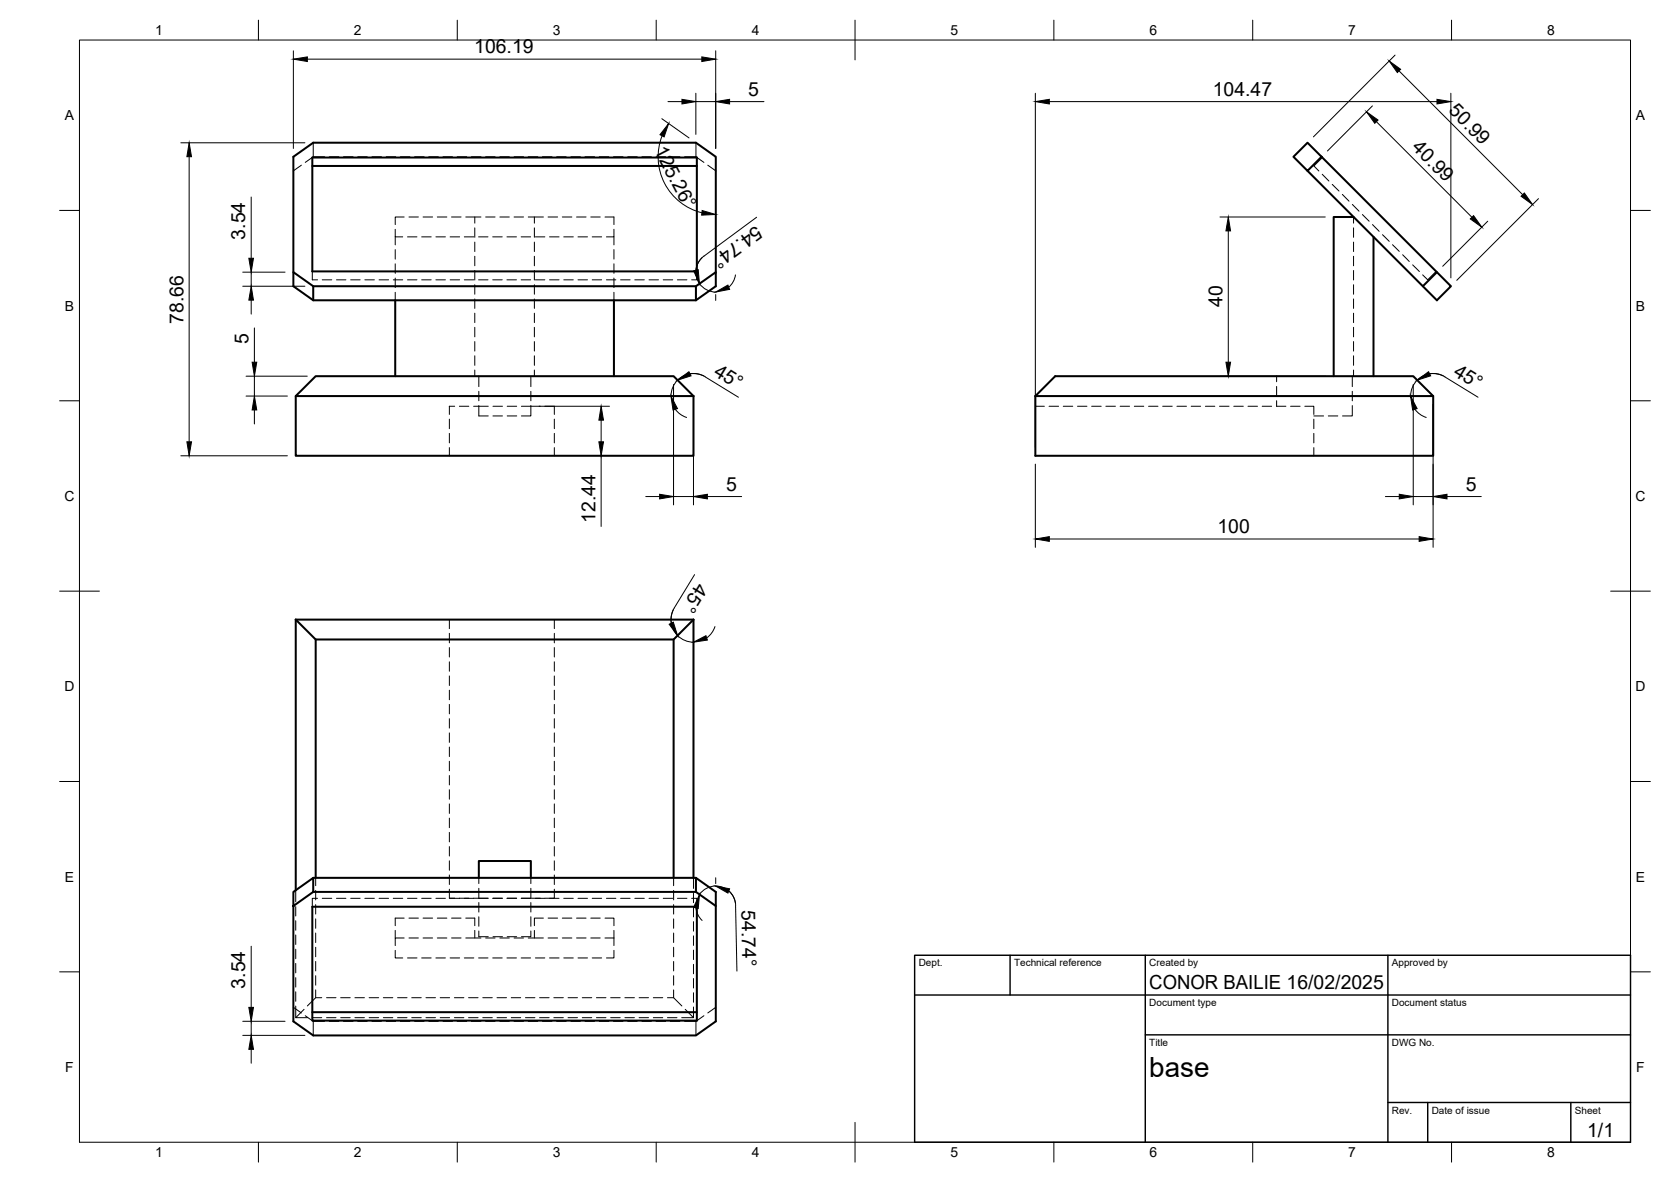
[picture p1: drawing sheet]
<svg xmlns="http://www.w3.org/2000/svg" width="420mm" height="297mm" viewBox="0 0 420 297" stroke-linecap="round" stroke-linejoin="round" font-family="sans-serif">
<!-- layer: Visible -->
<g fill="none" stroke="#000" stroke-width=".51">
<path d="M78.5 39.6h96.7v28.6h-96.7zM325.2 39.4l3.6-3.5 3.5 3.5-3.5 3.5zM332.3 39.4l29 29-3.5 3.5-29-29M78.5 41.7h96.7M340.3 54.5h-5v40M345.4 59.5v35M73.8 68.4l5 3.5v3.6M78.8 71.9h96.2v3.6M99.4 75.5v19M154.4 75.5v19M180 68.4v-29l-5-3.5h-96.2l-5 3.5v32.5l5 3.6h96.2l5-3.6v-3.5l-5 3.5M361.3 68.4l3.5 3.5-3.5 3.6-3.5-3.6"/>
<path d="M74.4 99.5l5-5h90l5 5zM74.4 99.5v15h100v-15M260.3 99.5v15h100.1v-15M265.3 94.5h90l5.1 5h-100.1zM74.4 155.7l5 5h90l5-5M74.4 155.7h100M74.4 155.7v68M174.4 155.7v64.9M79.4 160.7v59.9M169.4 160.7v59.9M78.5 227.9h96.7v28.6h-96.7zM78.8 220.6h96.2l5 3.5v32.6l-5 3.5h-96.2l-5-3.5v-29l5-3.6v-3.5l-5 3.5v3.6"/>
<path d="M78.8 224.1h96.2M120.4 220.6v-4.2h13.1v4.2M175 220.6v3.5l5 3.6M78.5 254.4h96.7"/>
</g>
<!-- layer: Hidden -->
<g fill="none" stroke="#000" stroke-width=".25">
<path d="M78.8 35.9v3.5l-2 1.4M78.8 39.4h2.8M82.8 39.4h2.4M86.4 39.4h2.4M90 39.4h2.3M93.5 39.4h2.4M97.1 39.4h2.4M100.7 39.4h2.4M104.2 39.4h2.4M107.8 39.4h2.4M111.4 39.4h2.4M115 39.4h2.3"/>
<path d="M118.5 39.4h2.4M122.1 39.4h2.4M125.7 39.4h2.4M129.3 39.4h2.3M132.8 39.4h2.4M136.4 39.4h2.4M140 39.4h2.3M143.6 39.4h2.3M147.1 39.4h2.4M150.7 39.4h2.4M154.3 39.4h2.3M157.8 39.4h2.4"/>
<path d="M161.4 39.4h2.4M165 39.4h2.4M168.6 39.4h2.3M172.1 39.4h2.9M175 39.4l2 1.4M175 35.9v3.5M332.5 39.6l-2.1 2.1 1.2 1.3M75.8 41.5l-2 1.4M99.4 57.6v1.9h1.9M99.4 59.5v2M101.6 54.5h-2.2v1.9M102.5 59.5h2.3"/>
<path d="M102.8 54.5h2.4M106 59.5h2.4M106.4 54.5h2.4M109.6 59.5h2.4M110 54.5h2.4M113.2 59.5h2.4M113.5 54.5h2.4M116.8 59.5h2.3M117.1 54.5h3.8M119.4 54.5v1.6M119.4 57.3v2.3M120.3 59.5h2.4"/>
<path d="M122.1 54.5h2.4M123.9 59.5h2.4M125.7 54.5h2.4M127.5 59.5h2.4M129.3 54.5h2.3M131 59.5h2.4M132.8 54.5h3.8M134.4 54.5v1.6M134.4 57.3v2.3M134.6 59.5h2.4M137.8 54.5h2.4M138.2 59.5h2.4"/>
<path d="M141.4 54.5h2.4M141.8 59.5h2.3M145 54.5h2.4M145.3 59.5h2.4M148.5 54.5h2.4M148.9 59.5h2.4M152.1 54.5h2.3v1.9M154.4 57.6v1.9h-1.9M154.4 59.5v2M178 41.5l2 1.4M332.5 43.8l1.6 1.7M335 46.3l1.7 1.7"/>
<path d="M337.5 48.9l1.7 1.7M340 51.4l1.7 1.7M340.3 54.5v1.6M340.3 57.3v2.3M342.6 53.9l1.7 1.7M345.1 56.4l1.7 1.7M347.6 59l1.7 1.6M78.5 68.2v2.1h1.3M81 70.3h2.4M84.6 70.3h2.4M88.2 70.3h2.4M91.7 70.3h2.4"/>
<path d="M95.3 70.3h2.4M98.9 70.3h2.4M99.4 62.7v2.4M99.4 66.3v2.4M99.4 69.9v2.4M99.4 73.5v2M102.5 70.3h2.3M106 70.3h2.4M109.6 70.3h2.4M113.2 70.3h2.4M116.8 70.3h2.3M119.4 60.8v2.4"/>
<path d="M119.4 64.4v2.4M119.4 68v2.4M119.4 71.6v2.3M119.4 75.1v2.4M119.4 78.7v2.4M120.3 70.3h2.4M123.9 70.3h2.4M127.5 70.3h2.4M131 70.3h2.4M134.4 60.8v2.4M134.4 64.4v2.4M134.4 68v2.4"/>
<path d="M134.4 71.6v2.3M134.4 75.1v2.4M134.4 78.7v2.4M134.6 70.3h2.4M138.2 70.3h2.4M141.8 70.3h2.3M145.3 70.3h2.4M148.9 70.3h2.4M152.5 70.3h2.4M154.4 62.7v2.4M154.4 66.3v2.4M154.4 69.9v2.4"/>
<path d="M154.4 73.5v2M156 70.3h2.4M159.6 70.3h2.4M163.2 70.3h2.4M166.8 70.3h2.3M170.3 70.3h2.4M175.2 68.2v2.1h-1.3M340.3 60.8v2.4M340.3 64.4v2.4M340.3 68v2.4M340.3 71.6v2.3M340.3 75.1v2.4"/>
<path d="M340.3 78.7v2.4M350.1 61.5l1.7 1.7M352.7 64l1.7 1.7M355.2 66.6l1.7 1.6M361.1 68.2l-2.1 2.1-1.3-1.2M119.4 82.3v2.4M119.4 85.8v2.4M119.4 89.4v2.4M119.4 93v1.5M120.4 94.5v2.7M120.4 98.3v2.4M133.5 94.5v2.7"/>
<path d="M133.5 98.3v2.4M134.4 82.3v2.4M134.4 85.8v2.4M134.4 89.4v2.4M134.4 93v1.5M321 94.5v1.4M321 97.1v2.4M340 94.5v2.7M340 98.3v2.4M340.3 82.3v2.4M340.3 85.8v2.4M340.3 89.4v2.4"/>
<path d="M340.3 93v1.5M113 105.3v2.4M113 108.9v2.4M113 112.5v2M114.3 102.1h-1.3v2M115.5 102.1h2.4M119.1 102.1h3.7M120.4 101.9v2.6h2.4M124 102.1h2.3M124 104.5h2.3M127.5 102.1h2.4M127.5 104.5h2.4"/>
<path d="M131.1 102.1h4.7M133.5 101.9v2.6h-2.4M137 102.1h2.4v2M139.4 105.3v2.4M139.4 108.9v2.4M139.4 112.5v2M260.3 102.1h2.3M263.8 102.1h2.4M267.4 102.1h2.3M270.9 102.1h2.4M274.5 102.1h2.4M278.1 102.1h2.4"/>
<path d="M281.6 102.1h2.4M285.2 102.1h2.4M288.8 102.1h2.4M292.4 102.1h2.3M295.9 102.1h2.4M299.5 102.1h2.4M303.1 102.1h2.4M306.6 102.1h2.4M310.2 102.1h2.4M313.8 102.1h2.4M317.4 102.1h2.3M321 100.7v1.4h2.3"/>
<path d="M324.5 102.1h2.4M328.1 102.1h2.2v2M330.3 104.5h2.5M330.3 105.3v2.4M330.3 108.9v2.4M330.3 112.5v2M334 104.5h2.4M340 101.9v2.6h-2.4M113 155.7v2.3M113 159.2v2.4M139.4 155.7v2.3M139.4 159.2v2.4"/>
<path d="M113 162.7v2.4M113 166.3v2.4M113 169.9v2.4M113 173.4v2.4M113 177v2.4M139.4 162.7v2.4M139.4 166.3v2.4M139.4 169.9v2.4M139.4 173.4v2.4M139.4 177v2.4M113 180.6v2.4M113 184.2v2.3"/>
<path d="M113 187.7v2.4M113 191.3v2.4M113 194.9v2.4M113 198.5v2.3M139.4 180.6v2.4M139.4 184.2v2.3M139.4 187.7v2.4M139.4 191.3v2.4M139.4 194.9v2.4M139.4 198.5v2.3M113 202v2.4M113 205.6v2.4"/>
<path d="M113 209.2v2.4M113 212.8v2.3M113 216.3v2.4M113 219.9v2.4M139.4 202v2.4M139.4 205.6v2.4M139.4 209.2v2.4M139.4 212.8v2.3M139.4 216.3v2.4M139.4 219.9v2.4M74.4 223.7v2.9M74.4 227.8v2.4"/>
<path d="M74.4 231.4v2.4M74.4 235v2.3M74.4 238.5v2.4M79.4 220.6v2M79.4 223.8v2.4M79.4 227.3v2.4M79.4 230.9v2.4M79.4 234.5v2.4M79.4 238v2.4M79.8 225.7h-1.3v2.2M81 225.7h2.4M84.6 225.7h2.4"/>
<path d="M88.2 225.7h2.4M91.7 225.7h2.4M95.3 225.7h2.4M98.9 225.7h2.4M99.4 238.8v1.9h1.9M99.4 233.8v1.9M101.6 235.7h-2.2v1.9M101.6 230.7h-2.2v1.9M102.5 225.7h2.3M102.8 235.7h2.4M102.8 230.7h2.4M106 225.7h2.4"/>
<path d="M106.4 235.7h2.4M106.4 230.7h2.4M109.6 225.7h2.4M110 235.7h2.4M110 230.7h2.4M113 223.5v2.2h9.8M113.5 235.7h2.4M113.5 230.7h2.4M117.1 235.7h3.8M117.1 230.7h2.3v1.9M119.4 233.8v1.9M120.4 220.6v1.4"/>
<path d="M120.4 223.2v2.4M120.4 226.8v2.4M120.4 230.4v2.4M120.4 234v1.4h2.4M122.1 235.7h2.4M124 235.4h2.3M125.7 235.7h2.4M126.3 225.7h-2.4M127.5 235.4h2.4M129.3 235.7h2.3M129.9 225.7h-2.4M131 225.7h2.4"/>
<path d="M131.1 225.7h4.7M132.8 235.7h3.8M133.5 234v1.4h-2.4M133.5 220.6v1.4M133.5 223.2v2.4M133.5 226.8v2.4M133.5 230.4v2.4M134.4 233.8v1.9M134.6 225.7h2.4M136.6 230.7h-2.2v1.9M137.8 235.7h2.4M137.8 230.7h2.4"/>
<path d="M138.2 225.7h2.4M139.4 223.5v2.2h-2.4M141.4 235.7h2.4M141.4 230.7h2.4M141.8 225.7h2.3M145 235.7h2.4M145 230.7h2.4M145.3 225.7h2.4M148.5 235.7h2.4M148.5 230.7h2.4M148.9 225.7h2.4M152.1 230.7h2.3v1.9"/>
<path d="M152.1 235.7h2.3M152.5 225.7h2.4M154.4 238.8v1.9h-1.9M154.4 233.8v3.8M156 225.7h2.4M159.6 225.7h2.4M163.2 225.7h2.4M166.8 225.7h2.3M169.4 220.6v2M169.4 223.8v2.4M169.4 227.3v2.4M169.4 230.9v2.4"/>
<path d="M169.4 234.5v2.4M169.4 238v2.4M170.3 225.7h2.4M173.9 225.7h1.3v2.2M174.4 220.6v2.7M174.4 224.5v2.4M174.4 228.1v2.3M174.4 231.6v2.4M174.4 235.2v2.4M174.4 238.8v2.3M73.8 253.1l2 1.5M74.4 242.1v2.4"/>
<path d="M74.4 245.7v2.4M74.4 249.2v2.4M74.4 252.8v2.9M76.5 253.6l-2.1 2.1h2.9M76.8 255.3l2 1.4M78.5 255.7h2.4M78.8 256.7h2.8M78.8 256.7v3.5M79.4 241.6v2.4M79.4 245.2v2.4M79.4 248.8v1.9M80.9 250.7h-1.5l-2.1 2.1"/>
<path d="M82.1 250.7h2.4M82.1 255.7h2.4M82.8 256.7h2.4M85.7 250.7h2.4M85.7 255.7h2.4M86.4 256.7h2.4M89.2 250.7h2.4M89.2 255.7h2.4M90 256.7h2.3M92.8 250.7h2.4M92.8 255.7h2.4M93.5 256.7h2.4"/>
<path d="M96.4 250.7h2.4M96.4 255.7h2.4M97.1 256.7h2.4M100 250.7h2.3M100 255.7h2.3M100.7 256.7h2.4M102.5 240.7h2.3M103.5 250.7h2.4M103.5 255.7h2.4M104.2 256.7h2.4M106 240.7h2.4M107.1 250.7h2.4"/>
<path d="M107.1 255.7h2.4M107.8 256.7h2.4M109.6 240.7h2.4M110.7 250.7h2.4M110.7 255.7h2.4M111.4 256.7h2.4M113.2 240.7h2.4M114.3 250.7h2.3M114.3 255.7h2.3M115 256.7h2.3M116.8 240.7h2.3M117.8 250.7h2.4"/>
<path d="M117.8 255.7h2.4M118.5 256.7h2.4M120.3 240.7h2.4M121.4 250.7h2.4M121.4 255.7h2.4M122.1 256.7h2.4M123.9 240.7h2.4M125 250.7h2.4M125 255.7h2.4M125.7 256.7h2.4M127.5 240.7h2.4M128.5 250.7h2.4"/>
<path d="M128.5 255.7h2.4M129.3 256.7h2.3M131 240.7h2.4M132.1 250.7h2.4M132.1 255.7h2.4M132.8 256.7h2.4M134.6 240.7h2.4M135.7 250.7h2.4M135.7 255.7h2.4M136.4 256.7h2.4M138.2 240.7h2.4M139.3 250.7h2.3"/>
<path d="M139.3 255.7h2.3M140 256.7h2.3M141.8 240.7h2.3M142.8 250.7h2.4M142.8 255.7h2.4M143.6 256.7h2.3M145.3 240.7h2.4M146.4 250.7h2.4M146.4 255.7h2.4M147.1 256.7h2.4M148.9 240.7h2.4M150 250.7h2.4"/>
<path d="M150 255.7h2.4M150.7 256.7h2.4M153.5 250.7h2.4M153.5 255.7h2.4M154.3 256.7h2.3M157.1 250.7h2.4M157.1 255.7h2.4M157.8 256.7h2.4M160.7 250.7h2.4M160.7 255.7h2.4M161.4 256.7h2.4M164.3 250.7h2.3"/>
<path d="M164.3 255.7h2.3M165 256.7h2.4M167.8 250.7h1.6M167.8 255.7h2.4M168.6 256.7h2.3M169.4 248.8v1.9l2 2.1M169.4 241.6v2.4M169.4 245.2v2.4M171.4 255.7h3M172.1 256.7h2.9M174.4 253.1v2.6l-2.1-2.1M174.4 242.3v2.4"/>
<path d="M174.4 245.9v2.4M174.4 249.5v2.4M175 256.7v3.5M177 255.3l-2 1.4M180 253.1l-2 1.5"/>
</g>
<!-- layer: BORDER -->
<g fill="none" stroke="#000" stroke-width=".25">
<path d="M20 10.1h390v276.9h-390zM65 5.1v5M115 5.1v5M165 5.1v5M215 5.1v10M265 5.1v5M315 5.1v5M365 5.1v5M15 52.9h5M410 52.9h5M15 100.7h5M410 100.7h5"/>
<path d="M15 148.6h10M405 148.6h10M15 196.4h5M410 196.4h5M15 244.2h5M410 244.2h5M65 287v5M115 287v5M165 287v5M215 282.1v9.9M265 287v5M315 287v5"/>
<path d="M365 287v5"/>
</g>
<!-- layer: TITLEBLOCK -->
<path d="M230 240.1h180v46.9h-180zM230 250h180M254 240.1v9.9M288 240.1v46.9M349 240.1v46.9M288 260.1h122M349 277.1h61M359 277.1v9.9M395 277.1v9.9" fill="none" stroke="#000" stroke-width=".36"/>
<!-- layer: FD_Dimensions -->
<g fill="none" stroke="#000" stroke-width=".25">
<path d="M73.8 12.8v24.5M77.3 14.9h99.2M180 12.8v24.5M350.8 13.9l-20.6 20.5M351.8 17.8l31.1 31.1M45.5 35.9h31.2M47.6 39.4v71.6M166.4 29.8l6.8 4.9M166.5 34.1a14.5 14.5 0 0 0 10 19.4M168 25.5h3.5M175 25.5h5M175 23.4v10.4"/>
<path d="M183.5 25.5h8.6M260.3 23.4v89M263.8 25.5h97.5M345.1 26.6l-11.3 11.3M346.1 30.6l24 24M364.8 23.4v46.4M63.2 49.5v15.4M190.2 54.6l-13.2 9.8a5 5 0 0 0-1.8 5.6 5 5 0 0 0 4.8 3.4M306.7 54.5h26.5M308.8 58v33M374.1 55.6l-11.3 11.3M386.8 49.9l-20.5 20.5"/>
<path d="M61 71.9h15.7M61 68.4h10.7M63.2 68.4v3.5M63.2 75.4v3.5M176.5 64.7l-1 1.5-.5 1.7M180 74v1.5M184.9 69.1l-.5 1.7-1.1 1.4M61.9 99.5h10.4M61.9 94.5h15.4M64 82.4v8.6M64 94.5v5M169.4 96.6v30.3"/>
<path d="M173.5 93.9h1.8l1.7 .6M177.3 94.7l8.4 5.1M177.3 94.7a5.7 5.7 0 0 0-8.6 4.8M306.7 94.5h26.5M355.3 96.6v30.3M359.5 93.9h1.7l1.7 .6M363.3 94.7l8.3 5.1M363.3 94.7a5.7 5.7 0 0 0-8.6 4.8M45.5 114.5h26.8M64 103v3.5M135.6 102.1h17.6M151.2 105.6v5.4"/>
<path d="M151.2 114.5v17.8M169.8 102.9l1.3 1.2 1.5 .8M174.4 101.6v25.3M260.3 116.6v20.9M355.8 102.9l1.2 1.2 1.6 .8M360.3 101.6v35.9M162.4 124.8h3.5M169.4 124.8h5M177.9 124.8h8.6M263.8 135.5h93M348.3 124.8h3.5M355.3 124.8h5"/>
<path d="M363.8 124.8h8.6M169.3 153.1l-.5 1.7v1.8M174.6 144.4l-5 8.4a5.7 5.7 0 0 0 4.8 8.6M179.8 157.5l-.8 1.5-1.3 1.3M63.2 237.8v15.4M175 228.2l.5 1.7 1 1.4M175.9 224.8a5 5 0 0 1 5.5-1.9 5 5 0 0 1 3.6 4.7M180 220.6v1.4M183.3 223.9l1.1 1.4 .5 1.7M185 227.6l.3 16.4M61 256.7h10.7M63.2 256.7v3.5"/>
<path d="M61 260.2h15.7M63.2 263.7v3.5"/>
</g>
<g fill="#000" stroke="#000" stroke-width=".25">
<path d="M73.8 14.9l3.5-.6v1.2zM176.5 14.3l3.5 .6-3.5 .6zM349.3 15.3l2.9 2.1-.9 .8zM47.6 35.9l.6 3.5h-1.2zM168.1 31l-1.1 3.4-1.1-.5zM171.5 25l3.5 .5-3.5 .6zM180 25.5l3.5-.5v1.1zM260.3 25.5l3.5-.5v1.1zM343.6 28.1l2.9 2.1-.8 .8zM361.3 25l3.5 .5-3.5 .6zM176.6 52.9l3.4 1-3.6 .2zM308.8 54.5l.6 3.5h-1.1z"/>
<path d="M369.7 55l.8-.8 2.1 2.9zM382.5 49.3l.8-.8 2 2.9zM63.2 71.9l.5 3.5h-1.1zM62.6 64.9h1.1l-.5 3.5zM174.4 68.1l1.2-.3 .3 3.5zM180 73.4l3-1.8 .5 1.1zM63.4 91h1.2l-.6 3.5zM170.4 95.5l2.8-2.1 .6 1.1zM308.3 91h1.1l-.6 3.5zM356.3 95.5l2.9-2.1 .5 1.1zM47 111h1.2l-.6 3.5zM64 99.5l.6 3.5h-1.2z"/>
<path d="M151.2 102.1l.5 3.5h-1.1zM150.6 111h1.1l-.5 3.5zM168.7 99.5l1.6 3.2-1.1 .3zM354.7 99.5l1.6 3.2-1.1 .3zM165.9 124.2l3.5 .6-3.5 .6zM174.4 124.8l3.5-.6v1.2zM260.3 135.5l3.5-.6v1.1zM351.8 124.2l3.5 .6-3.5 .6zM356.8 134.9l3.5 .6-3.5 .5zM360.3 124.8l3.5-.6v1.2zM168.3 156.9l1-.6 1.1 3.4zM174.4 161.4l3.1-1.6 .4 1.1z"/>
<path d="M175.9 224.8l-.3 3.5-1.2-.3zM180 222.7l3.5 .7-.5 1zM62.6 253.2h1.1l-.5 3.5zM63.2 260.2l.5 3.5h-1.1z"/>
</g>
<text font-size="7" x="289" y="270.6">base</text>
<g font-size="4.9">
<text x="119.2" y="13.4">106.19</text>
<text x="188.2" y="24.1">5</text>
<text x="304.9" y="24.1">104.47</text>
<text x="364" y="28" transform="rotate(45 364 28)">50.99</text>
<text x="164.4" y="37.8" transform="rotate(63 164.4 37.8)">125.26°</text>
<text x="354.9" y="37.3" transform="rotate(45 354.9 37.3)">40.99</text>
<text x="190.1" y="56.5" transform="rotate(144 190.1 56.5)">54.74°</text>
<text x="61.7" y="60.2" transform="rotate(-90 61.7 60.2)">3.54</text>
<text x="307.4" y="77.2" transform="rotate(-90 307.4 77.2)">40</text>
<text x="46.1" y="81.3" transform="rotate(-90 46.1 81.3)">78.66</text>
<text x="62.5" y="86.3" transform="rotate(-90 62.5 86.3)">5</text>
<text x="179.2" y="94.2" transform="rotate(32 179.2 94.2)">45°</text>
<text x="365.2" y="94.2" transform="rotate(32 365.2 94.2)">45°</text>
<text x="182.6" y="123.3">5</text>
<text x="368.5" y="123.3">5</text>
<text x="149.8" y="131.4" transform="rotate(-90 149.8 131.4)">12.44</text>
<text x="306.1" y="134">100</text>
<text x="175.2" y="146.3" transform="rotate(121 175.2 146.3)">45°</text>
<text x="186.4" y="228.7" transform="rotate(89 186.4 228.7)">54.74°</text>
<text x="61.7" y="248.5" transform="rotate(-90 61.7 248.5)">3.54</text>
<text x="289" y="248.5">CONOR BAILIE 16/02/2025</text>
<text x="399.1" y="285.7">1/1</text>
</g>
<g font-size="3.5">
<text x="39" y="8.8">1</text>
<text x="89" y="8.8">2</text>
<text x="139" y="8.8">3</text>
<text x="189" y="8.8">4</text>
<text x="239" y="8.8">5</text>
<text x="289" y="8.8">6</text>
<text x="339" y="8.8">7</text>
<text x="389" y="8.8">8</text>
<text x="16.3" y="30.2">A</text>
<text x="411.3" y="30.2">A</text>
<text x="16.3" y="78">B</text>
<text x="411.3" y="78">B</text>
<text x="16.2" y="125.9">C</text>
<text x="411.2" y="125.9">C</text>
<text x="16.2" y="173.7">D</text>
<text x="411.2" y="173.7">D</text>
<text x="16.3" y="221.6">E</text>
<text x="411.3" y="221.6">E</text>
<text x="16.4" y="269.4">F</text>
<text x="411.4" y="269.4">F</text>
<text x="39" y="290.8">1</text>
<text x="89" y="290.8">2</text>
<text x="139" y="290.8">3</text>
<text x="189" y="290.8">4</text>
<text x="239" y="290.8">5</text>
<text x="289" y="290.8">6</text>
<text x="339" y="290.8">7</text>
<text x="389" y="290.8">8</text>
</g>
<g font-size="2.5">
<text x="231" y="242.9">Dept.</text>
<text x="255" y="242.9">Technical reference</text>
<text x="289" y="242.9">Created by</text>
<text x="350" y="242.9">Approved by</text>
<text x="289" y="252.8">Document type</text>
<text x="350" y="252.8">Document status</text>
<text x="289" y="262.9">Title</text>
<text x="350" y="262.9">DWG No.</text>
<text x="350" y="279.9">Rev.</text>
<text x="360" y="279.9">Date of issue</text>
<text x="396" y="279.9">Sheet</text>
</g>
</svg>
